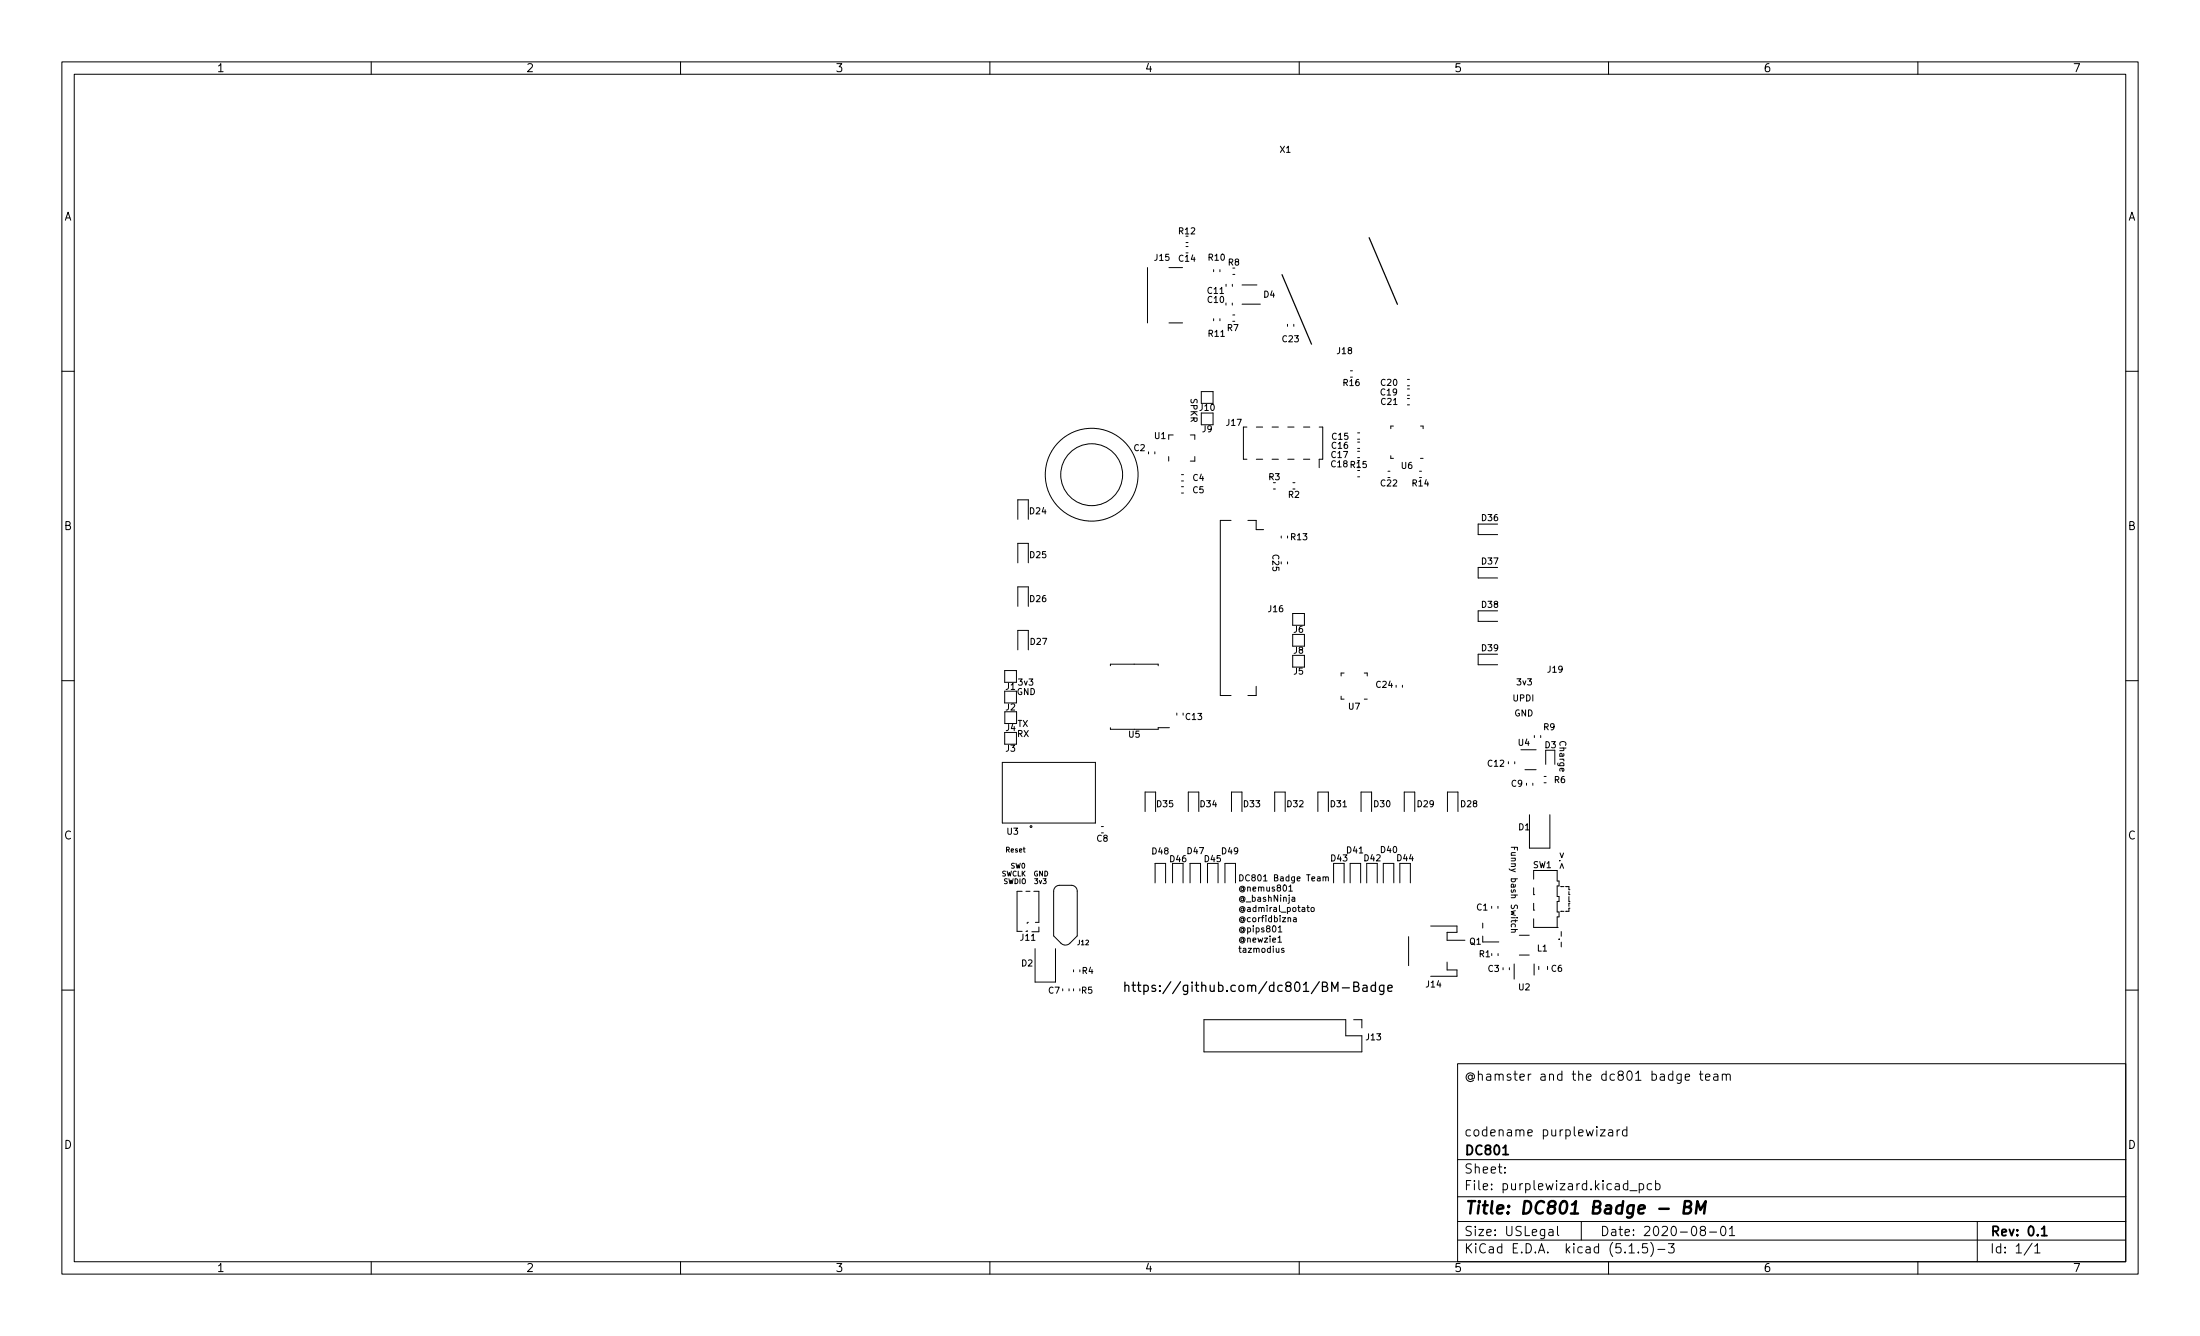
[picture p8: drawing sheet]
<svg xmlns="http://www.w3.org/2000/svg" width="356mm" height="216mm" viewBox="0 0 356 216" stroke-linecap="round" stroke-linejoin="round" font-family="sans-serif">
<g fill="none" stroke="#000" stroke-width=".16">
<path d="M10 10h335.6v195.9h-335.6zM12 12h331.6v191.9h-331.6zM60 10v2M110 10v2M160 10v2M210 10v2M260 10v2M310 10v2M191.7 39.8h.3M191.7 39.2h.3M10 60h2M185.5 43.2v9"/>
<path d="M188.9 52.2h2.2M188.9 43.2h2.2M196.2 43.6v.3M196.2 51.5v.3M197.2 43.6v.3M197.2 51.5v.3M198.2 45.9v.4M199.2 49v.3M199.2 45.9v.4M199.3 51.9h.3M199.3 50.9h.3M199.3 44.3h.3"/>
<path d="M200.8 49.2h2.9M200.8 46.1h2.4M208.1 52.4v.3M209.1 52.4v.3M218.3 59.9h.3M343.6 60h2M185.6 73v.3M186.7 73v.3M188.9 73.8v.7M189.6 70.3h-.7v.7M191 78.7h.3M191 79.7h.3"/>
<path d="M191 76.7h.3M191 77.7h.3M192.4 70.3h.7v.7M193.1 73.8v.7h-.7M194.2 65.2v-1.9h1.9v1.9M194.2 66.7v1.9M196.1 66.7v1.9M201.6 69h-.6v5.2h.6M203.1 69h1M203.1 74.2h1M205.6 69h1M205.6 74.2h1"/>
<path d="M205.8 79h.3M208.2 69h1M208.2 74.2h1M209 78h.3M210.7 69h1M210.7 74.2h1M213.2 69h.6v5.2h-.6v1.4M219.4 70h.4M219.4 71h.4M219.4 72.5h.4M219.4 71.4h.4M219.4 72.9h.4"/>
<path d="M219.4 74h.4M219.4 77.1h.4M224.3 76.2h.4M224.8 73.6v.5h.4M225.2 68.9h-.4v.4M227.5 63.9h.3M227.5 62.9h.3M227.5 62.3h.3M227.5 61.3h.3M227.5 64.4h.3M227.5 65.4h.3M229.4 76.2h.4"/>
<path d="M229.6 74.1h.4M229.6 68.9h.4v.4M164.5 83.9v-3.1h1.7v3.1M164.5 91v-3.2h1.7v3.2M164.5 98v-3.2h1.7v3.2M199 84.1h-1.8v28.3h1.8M201.7 84.1h1.3v1.5h1.2M207.1 86.6v.3M208.1 86.6v.3M208.1 90.8v.3M242.1 84.7h-3.2v1.7h3.2M242.1 91.7h-3.2v1.7h3.2"/>
<path d="M242.1 98.7h-3.2v1.7h3.2M10 110h2M162.4 110.3v-1.9h1.9v1.9M162.4 111.7v1.9M162.4 118.4v1.9M162.4 115v1.9M164.3 111.7v1.9M164.3 118.4v1.9M164.3 115v1.9M164.5 105v-3.1h1.7v3.1M179.5 117.6v.3h7.7v-.3h1.8M179.5 107.6v-.3h7.7v.3"/>
<path d="M190.2 115.2v.4M191.2 115.2v.4M203 110.9v1.5h-1.3M208.9 101v-1.9h1.9v1.9M208.9 102.5v1.9M208.9 105.9v1.9M210.8 102.5v1.9M210.8 105.9v1.9M216.8 112.5v.5h.4M217.2 108.8h-.4v.4M220.5 113h.5M220.5 108.8h.5v.4"/>
<path d="M225.7 110.7v.4M226.7 110.7v.4M242.1 105.7h-3.2v1.7h3.2M248 118.9v.3M249 118.9v.3M343.6 110h2M162 123.2h15.1v9.8h-15.1zM178 133.6h.3M185.1 131.2v-3.2h1.7v3.2M189.5 139.5v3.2M191.2 139.5v3.2M192.1 131.2v-3.2h1.7v3.2"/>
<path d="M195.2 139.5v3.2M196.9 139.5v3.2M199.1 131.2v-3.2h1.7v3.2M206 131.2v-3.2h1.7v3.2M213 131.2v-3.2h1.7v3.2M215.6 139.5v3.2M217.3 139.5v3.2M220 131.2v-3.2h1.7v3.2M220.9 139.5v3.2M222.6 139.5v3.2M226.3 139.5v3.2M227 131.2v-3.2h1.7v3.2"/>
<path d="M228 139.5v3.2M234 131.2v-3.2h1.7v3.2M243.8 123.1v.3M244.3 136.9h1v.5M244.8 136.9v.4M244.8 123.1v.3M245.8 121.2h2.5M246.5 124.4h1.8M246.7 126.6v.3M247.2 131.7v5.4h3.3v-5.4M247.8 126.6v.3M249.6 126.5h.3"/>
<path d="M249.6 125.5h.3M249.8 121.2v2.3M251.3 121.2v2.3M10 160h2M165.2 144h-.8v6.5h.8M165.8 144h.7M166 149.1v.2M166 150.4v.1h-.2M166.1 149.1h.1M167.1 144h.8v5.1h-.5M167.3 153.3v5.4h3.3v-5.4M167.9 149.8v.8h-1.1"/>
<path d="M170.6 143.3l.6-.2h2a.95 .95 0 0 1 .9 .9v7.2l-1.2 1.2a1.02 1.02 0 0 1-1.4 0l-1.2-1.2v-7.2zM171.8 159.8v.3M172.8 159.8v.3M173.5 156.7v.4M173.5 159.8v.3M186.7 142.7v-3.2h1.7v3.2M192.4 142.7v-3.2h1.7v3.2M198 142.7v-3.2h1.7v3.2M206.6 152.3h.5M206.6 150.6h.6M207.5 153.3l-.2-.1-.2 .2 .1 .1 .3 .1v.3h-.4M208.3 143.3l.3-.3v1"/>
<path d="M208.3 144h.6M209.1 148.3h.4v.7M209.5 148.5l-.5 .2 .2 .3 .3-.1M212 146.7l.1-.1 .3 .1v.4l-.1 .2-.3-.1zM213.9 141.8l.3-.1 .1 .7M213.9 141.7v.7M214.3 141.8l.1-.1h.3v.7M218.2 142.7v-3.2h1.7v3.2M223.6 142.7v-3.2h1.7v3.2M227.7 151.4v4.6M231.3 149.6h4.2v1.1h-1.6v1.2h2.9M233.9 155.5v1.2h1.6v1.1h-4.2"/>
<path d="M239.7 149.2v.8M239.7 151.3v.9h2.6M241.1 146.5v.3M242.1 146.5v.3M242.1 154.1v.3M242.9 156.4v.3M244 156.4v.3M244.7 155.8v2.4M244.8 150.2l.1 .4h-.6M245.6 151.1h1.6M245.6 154.3h1.6M247.9 147.1h.1"/>
<path d="M247.9 144.6h.1M247.9 142.1v-1.4h3.8v1.7h.3v.8h-.3v1.7h.3v.8h-.3v1.7h.3v.8h-.3v1.7M247.9 143.5v1.1M247.9 146v1.1M247.9 148.5v1.4h3.8M248 155.8v1.8M248.7 156.2v.5M250.1 156.2v.5M251.7 149.9h.1M252 151.8h.1M252.3 147.3h.1M252.3 143.3h.1"/>
<path d="M252.3 147.3h.5M252.3 143.3h.5M252.4 150.5v.8M252.4 152.3v.7M253.1 143.3h.1M253.1 147.3h.1M253.1 143.3h.5v.5M253.6 145.7h.1M253.6 144.6h.1M253.6 146h.1M253.6 143.8h.1M253.6 146.8h.1"/>
<path d="M253.6 144.1v.5M253.6 144.9v.8M253.6 146v.5M253.6 146.8v.5h-.5M343.6 160h2M194.6 164.8h22.9v2.6h2.6v2.6h-25.5zM218.8 164.8h1.3v1.3M235.6 171.9h108v32h-108zM272.4 174.1l.7-.2-.1-.3h-.4l-.2 .2 .1 .7h.5M274.7 173.6h.5M274.9 173.1v1.3l.1 .1 .2 .1M275.7 174.1l.7-.2-.1-.3h-.4l-.2 .2v.7h.6"/>
<path d="M277 173.6h.6l.1 1M277.7 173.9l-.5 .1a.29 .29 0 0 0-.2 .3 .29 .29 0 0 0 .2 .3l.5-.1M278.4 173.7l.2-.1h.4v1M278.4 173.6v1M279 173.8l.2-.2h.4l.1 1M235.6 197.4h108M235.6 193.4h108M235.6 187.4h108M243.2 189.4v.2M243.2 188.7v.1M250.4 198.7h.6v1M251 199l-.5 .1a.29 .29 0 0 0-.2 .3 .29 .29 0 0 0 .2 .3l.5-.1"/>
<path d="M251.7 198.2v1.3l.3 .2M255.6 197.4v3M258.7 182.6h.8l-.8 1h.8M260 182.6h.6l.1 1M260.7 182.9l-.5 .1a.29 .29 0 0 0-.2 .3 .29 .29 0 0 0 .2 .3l.5-.1M261.4 182.6v1M261.8 182.6h-.3l-.1 .3M263 182.6h-.5l-.3 .3v.4l.2 .2h.6M263 182.1v1.5M263.5 192.4h1.1M265 191.4l.4-.1 .3 .3v.4l-.2 .2h-.5M265 191.3v1.5"/>
<path d="M267 191.4l-.5-.1-.3 .3v.4l.2 .2h.6M267.6 191.4l.4-.1 .3 .3v.4l-.1 .2h-.6M267.6 190.8v1.5M275.1 198.8l-.3-.3 .1-.2 .2-.1h.4l.2 .3-.1 .2-.6 .2-.2 .2 .1 .4 .2 .2h.3l.3-.3v-.3l-.3-.3M276.3 199.1h1.2M278.3 198.2h.3a.94 .94 0 0 1 0 1.5h-.1a1 1 0 0 1-.2-1.5zM279.5 198.6l.5-.4v1.5M279.5 199.7h.9M319.6 197.4v6.5M60 203.9v2M110 203.9v2M160 203.9v2"/>
<path d="M210 203.9v2M235.6 200.4h108M260 203.9v2M263.3 202.5h.9M264.8 202.3v.2M266.2 201h-.7v.7l.2-.2 .5 .1 .1 .2-.1 .5-.2 .2h-.3l-.2-.2M266.8 200.8a1.72 1.72 0 0 1 0 2.2M268 201.9h1.1M269.7 201h.9l-.5 .5 .4 .2v.6l-.2 .2h-.4l-.2-.2M310 203.9v2M328.5 200.9l-1.3 1.9M328.9 201.4l.4-.4v1.5"/>
<path d="M328.9 202.5h.8"/>
<circle cx="176.5" cy="76.7" r="5"/>
<circle cx="176.5" cy="76.7" r="7.5"/>
<circle cx="166.6" cy="133.6" r=".15"/>
</g>
<path d="M242.9 186.6h.9M330 198.6l.4-.4v1.5M330 199.7h.9" fill="none" stroke="#000" stroke-width=".3"/>
<path d="M272.2 195.1h.7a.49 .49 0 0 0 .4-.5 .49 .49 0 0 0-.3-.5h-.6l-.3 2h.8a.53 .53 0 0 0 .4-.5 .53 .53 0 0 0-.4-.5M274.1 196.1l.3-2 .4 1.4 .9-1.4-.3 2" fill="none" stroke="#000" stroke-width=".4"/>
<g fill="none" stroke="#000" stroke-width=".2">
<path d="M221.3 38.4l4.6 10.8M207.2 44.4l4.8 11.2M181.8 159.4l.2-.2 .4 .1 .1 .9M181.8 158.7v1.5M183 159.2h.5M183.2 158.7v1.3l.1 .1 .2 .1M183.8 159.2h.6M184 158.7v1.3l.1 .1 .3 .1M184.9 159.3l.4-.1 .3 .3v.4l-.1 .2h-.6M184.9 159.2v1.5M222.3 159.3l-.4-.1-.3 .3v.4l.2 .2h.5M222.3 158.7v1.5"/>
<path d="M223.7 159.2v1.2l-.3 .3-.4-.1M223.7 159.3l-.4-.1-.3 .3v.4l.1 .2h.6M224.3 159.7l.7-.1v-.3l-.5-.1-.2 .2 .1 .7h.6"/>
</g>
<text font-size="2.8" x="236.6" y="196.2">Title: DC801 Badge - BM</text>
<g font-size="2.1">
<text x="185.6" y="160.3">https://github.com/dc801/BM-Badge</text>
<text x="236.6" y="174.6">@hamster and the dc801 badge team</text>
<text x="236.6" y="183.6">codename purplewizard</text>
<text x="236.6" y="189.7">Sheet:</text>
<text x="236.6" y="186.7">DC801</text>
<text x="236.6" y="192.4">File: purplewizard.kicad_pcb</text>
<text x="236.6" y="202.5">KiCad E.D.A. kicad (5.1.5)-3</text>
<text x="236.6" y="199.7">Size: USLegal</text>
<text x="258.6" y="199.7">Date: 2020-08-01</text>
<text x="321.6" y="199.7">Rev: 0.1</text>
<text x="321.6" y="202.5">Id: 1/1</text>
</g>
<g font-size="1.8">
<text x="35" y="11.6">1</text>
<text x="85" y="11.6">2</text>
<text x="135" y="11.6">3</text>
<text x="185" y="11.6">4</text>
<text x="235" y="11.6">5</text>
<text x="285" y="11.6">6</text>
<text x="335" y="11.6">7</text>
<text x="10.3" y="35.6">A</text>
<text x="343.9" y="35.6">A</text>
<text x="10.3" y="85.7">B</text>
<text x="343.9" y="85.7">B</text>
<text x="10.3" y="135.6">C</text>
<text x="343.9" y="135.6">C</text>
<text x="10.3" y="185.7">D</text>
<text x="343.9" y="185.7">D</text>
<text x="35" y="205.6">1</text>
<text x="85" y="205.6">2</text>
<text x="135" y="205.6">3</text>
<text x="185" y="205.6">4</text>
<text x="235" y="205.6">5</text>
<text x="285" y="205.6">6</text>
<text x="335" y="205.6">7</text>
</g>
<g font-size="1.4">
<text x="206.9" y="24.7">X1</text>
<text x="190.6" y="37.9">R12</text>
<text x="186.7" y="42.1">J15</text>
<text x="190.6" y="42.3">C14</text>
<text x="195.2" y="47.5">C11</text>
<text x="195.4" y="42.1">R10</text>
<text x="198.5" y="42.9">R8</text>
<text x="195.2" y="48.9">C10</text>
<text x="198.4" y="53.5">R7</text>
<text x="204.3" y="48.1">D4</text>
<text x="195.4" y="54.4">R11</text>
<text x="207.3" y="55.3">C23</text>
<text x="216.2" y="57.2">J18</text>
<text x="192.5" y="64.4" transform="rotate(90 192.5 64.4)">SPKR</text>
<text x="217.2" y="62.4">R16</text>
<text x="223.2" y="63.9">C19</text>
<text x="223.2" y="62.3">C20</text>
<text x="223.3" y="65.4">C21</text>
<text x="186.6" y="70.9">U1</text>
<text x="194" y="66.4">J10</text>
<text x="194.4" y="69.8">J9</text>
<text x="198.3" y="68.8">J17</text>
<text x="215.3" y="71.1">C15</text>
<text x="183.3" y="72.9">C2</text>
<text x="192.8" y="77.7">C4</text>
<text x="205.1" y="77.6">R3</text>
<text x="215.2" y="75.5">C18 R15</text>
<text x="215.2" y="74">C17</text>
<text x="215.3" y="72.5">C16</text>
<text x="226.5" y="75.8">U6</text>
<text x="166.5" y="83.1">D24</text>
<text x="192.8" y="79.7">C5</text>
<text x="208.3" y="80.4">R2</text>
<text x="223.2" y="78.6">C22</text>
<text x="228.3" y="78.6">R14</text>
<text x="205.7" y="89.7" transform="rotate(90 205.7 89.7)">C25</text>
<text x="208.7" y="87.3">R13</text>
<text x="239.5" y="84.2">D36</text>
<text x="166.5" y="90.2">D25</text>
<text x="239.5" y="91.2">D37</text>
<text x="166.5" y="97.3">D26</text>
<text x="205.1" y="98.9">J16</text>
<text x="239.5" y="98.2">D38</text>
<text x="166.6" y="104.2">D27</text>
<text x="209.1" y="105.6">J8</text>
<text x="209.1" y="102.2">J6</text>
<text x="239.5" y="105.2">D39</text>
<text x="162.6" y="111.5">J1</text>
<text x="164.3" y="112.3">GND</text>
<text x="164.6" y="110.8">3v3</text>
<text x="209.1" y="109">J5</text>
<text x="222.5" y="111.1">C24</text>
<text x="244.6" y="113.3">UPDI</text>
<text x="245.2" y="110.7">3v3</text>
<text x="250.2" y="108.7">J19</text>
<text x="162.6" y="114.8">J2</text>
<text x="162.6" y="118.1">J4</text>
<text x="164.4" y="119.1">RX</text>
<text x="164.5" y="117.5">TX</text>
<text x="182.5" y="119.2">U5</text>
<text x="191.7" y="116.3">C13</text>
<text x="218" y="114.7">U7</text>
<text x="244.8" y="115.8">GND</text>
<text x="249.5" y="118">R9</text>
<text x="252.1" y="119.8" transform="rotate(90 252.1 119.8)">Charge</text>
<text x="162.6" y="121.5">J3</text>
<text x="240.5" y="123.9">C12</text>
<text x="245.4" y="120.5">U4</text>
<text x="249.7" y="120.9">D3</text>
<text x="187" y="130.4">D35</text>
<text x="194.1" y="130.4">D34</text>
<text x="201.1" y="130.4">D33</text>
<text x="208.1" y="130.4">D32</text>
<text x="215.1" y="130.4">D31</text>
<text x="222.1" y="130.4">D30</text>
<text x="229.1" y="130.4">D29</text>
<text x="236.2" y="130.4">D28</text>
<text x="244.3" y="127.1">C9</text>
<text x="251.2" y="126.5">R6</text>
<text x="162.8" y="134.9">U3</text>
<text x="177.3" y="136">C8</text>
<text x="217.7" y="137.9">D41</text>
<text x="223.2" y="137.8">D40</text>
<text x="244.2" y="137.4" transform="rotate(90 244.2 137.4)">Funny bash Switch</text>
<text x="245.5" y="134.2">D1</text>
<text x="186.3" y="138.1">D48</text>
<text x="189.2" y="139.3">D46</text>
<text x="192" y="138">D47</text>
<text x="194.7" y="139.3">D45</text>
<text x="197.5" y="138">D49</text>
<text x="200" y="142.4">DC801 Badge Team</text>
<text x="215.2" y="139.2">D43</text>
<text x="220.5" y="139.2">D42</text>
<text x="225.9" y="139.2">D44</text>
<text x="247.8" y="140.3">SW1</text>
<text x="252" y="138.1" transform="rotate(90 252 138.1)">&gt;.&lt;</text>
<text x="200" y="144.1">@nemus801</text>
<text x="200" y="145.7">@_bashNinja</text>
<text x="200" y="147.4">@admiral_potato</text>
<text x="200" y="149">@corfidbizna</text>
<text x="238.7" y="147.1">C1</text>
<text x="165" y="152">J11</text>
<text x="200" y="150.7">@pips801</text>
<text x="200" y="152.3">@newzie1</text>
<text x="200" y="154">tazmodius</text>
<text x="237.6" y="152.6">Q1</text>
<text x="239.1" y="154.7">R1</text>
<text x="248.5" y="153.7">L1</text>
<text x="165.1" y="156.2">D2</text>
<text x="169.5" y="160.6">C7</text>
<text x="174.8" y="160.6">R5</text>
<text x="174.9" y="157.4">R4</text>
<text x="230.6" y="159.6">J14</text>
<text x="240.5" y="157.1">C3</text>
<text x="245.5" y="160">U2</text>
<text x="250.8" y="157">C6</text>
<text x="220.9" y="168.1">J13</text>
</g>
<g font-size="1.1">
<text x="162.6" y="137.7">Reset</text>
<text x="162.1" y="141.6">SWCLK GND</text>
<text x="162.6" y="142.8">SWDIO 3v3</text>
<text x="163.4" y="140.3">SW0</text>
<text x="174.2" y="152.7">J12</text>
</g>
</svg>
